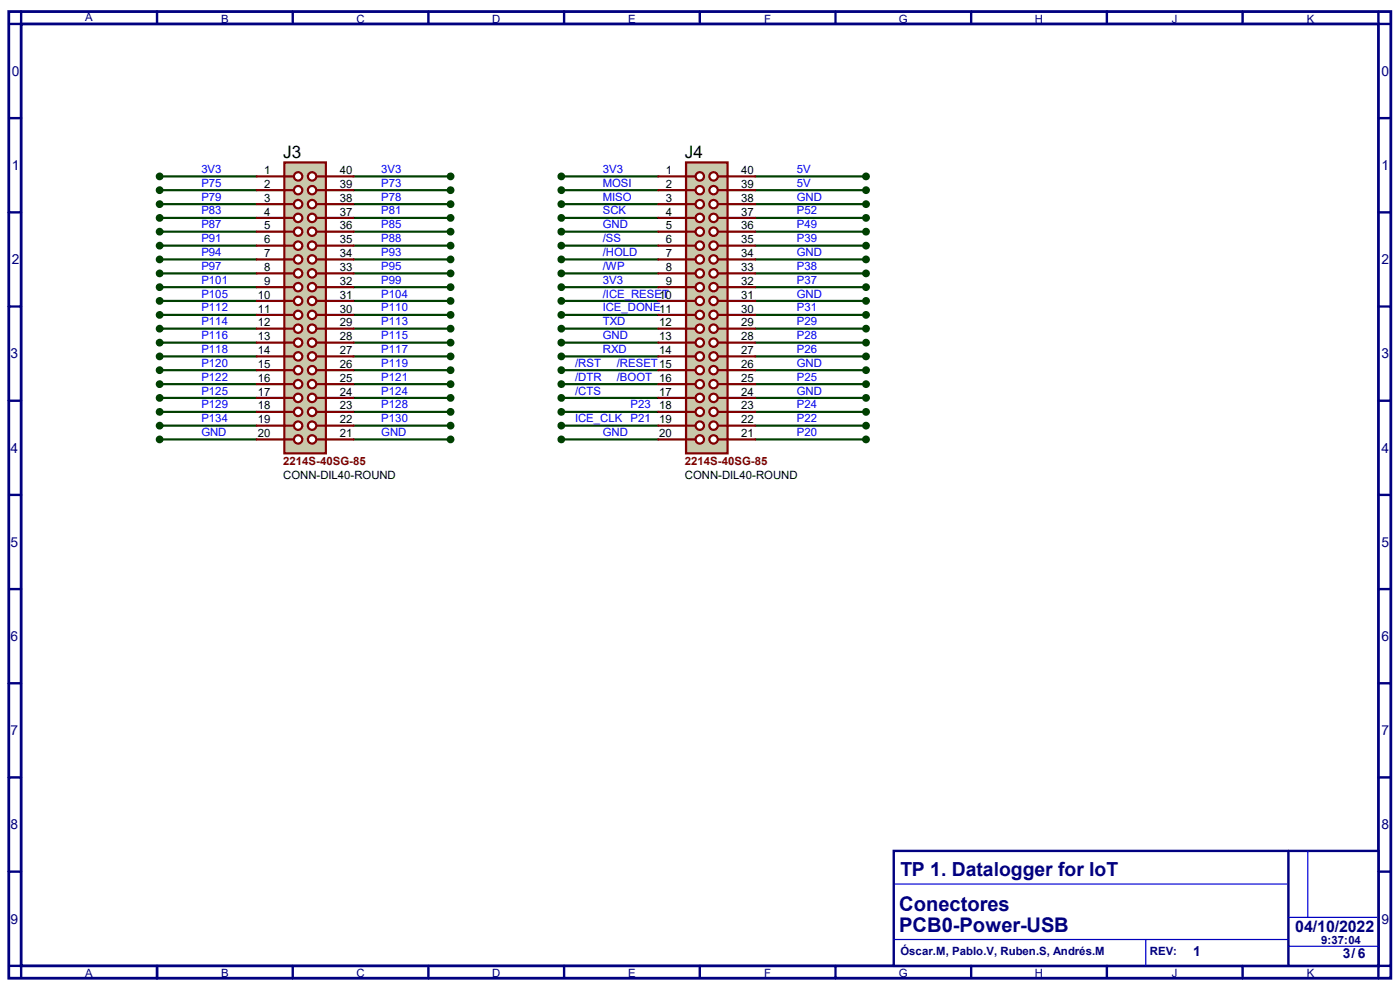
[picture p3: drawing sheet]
<svg xmlns="http://www.w3.org/2000/svg" width="297mm" height="210mm" viewBox="0 0 297 210" stroke-linecap="round" stroke-linejoin="round" font-family="sans-serif">
<path d="M1.9 2.5h293.2v205h-293.2zM4.5 5.1h287.9v199.8h-287.9z" fill="none" stroke="#000080" stroke-width=".59"/>
<path d="M4.5 2.5v2.6h-2.6M33.3 2.5v2.6" fill="none" stroke="#000080" stroke-width=".51"/>
<path d="M189.6 180.5h102.8v24.4h-102.8z" fill="#fff" stroke="#000080" stroke-width=".51"/>
<g fill="none" stroke="#000080" stroke-width=".51">
<path d="M62.1 2.5v2.6M90.9 2.5v2.6M119.7 2.5v2.6M148.5 2.5v2.6M177.2 2.5v2.6M206 2.5v2.6M234.8 2.5v2.6M263.6 2.5v2.6M292.4 2.5v2.6h2.7M1.9 25.1h2.6M292.4 25.1h2.7M1.9 45h2.6"/>
<path d="M292.4 45h2.7M1.9 65h2.6M292.4 65h2.7M1.9 85h2.6M292.4 85h2.7M1.9 105h2.6M292.4 105h2.7M1.9 125h2.6M292.4 125h2.7M1.9 144.9h2.6M292.4 144.9h2.7M1.9 164.9h2.6"/>
<path d="M292.4 164.9h2.7M1.9 184.9h2.6M273.3 180.5v24.4M292.4 184.9h2.7M1.9 204.9h2.6v2.6M33.3 204.9v2.6M62.1 204.9v2.6M90.9 204.9v2.6M119.7 204.9v2.6M148.5 204.9v2.6M177.2 204.9v2.6M206 204.9v2.6"/>
<path d="M234.8 204.9v2.6M263.6 204.9v2.6M295.1 204.9h-2.7v2.6"/>
</g>
<path d="M189.6 199.3h83.7M189.9 187.5h83.1M243.1 199.3v5.6M273.3 194.6h18.8M277.5 180.5v14.1M273.3 200.7h19.1" fill="none" stroke="#0000c0" stroke-width=".25"/>
<g fill="none" stroke="#004000" stroke-width=".47">
<path d="M33.9 37.4h20.5M75 37.4h20.6M119.1 37.4h20.6M160.2 37.4h23.5M33.9 40.3h20.5M33.9 43.3h20.5M33.9 46.2h20.5M33.9 49.1h20.5M33.9 52.1h20.5M33.9 55h20.5M33.9 58h20.5M75 40.3h20.6"/>
<path d="M75 43.3h20.6M75 46.2h20.6M75 49.1h20.6M75 52.1h20.6M75 55h20.6M75 58h20.6M119.1 40.3h20.6M119.1 43.3h20.6M119.1 46.2h20.6M119.1 49.1h20.6M119.1 52.1h20.6M119.1 55h20.6"/>
<path d="M119.1 58h20.6M160.2 40.3h23.5M160.2 43.3h23.5M160.2 46.2h23.5M160.2 49.1h23.5M160.2 52.1h23.5M160.2 55h23.5M160.2 58h23.5M33.9 60.9h20.5M33.9 63.8h20.5M33.9 66.8h20.5M33.9 69.7h20.5"/>
<path d="M33.9 72.7h20.5M33.9 75.6h20.5M33.9 78.5h20.5M75 60.9h20.6M75 63.8h20.6M75 66.8h20.6M75 69.7h20.6M75 72.7h20.6M75 75.6h20.6M75 78.5h20.6M119.1 60.9h20.6M119.1 63.8h20.6"/>
<path d="M119.1 66.8h20.6M119.1 69.7h20.6M119.1 72.7h20.6M119.1 75.6h20.6M119.1 78.5h20.6M160.2 60.9h23.5M160.2 63.8h23.5M160.2 66.8h23.5M160.2 69.7h23.5M160.2 72.7h23.5M160.2 75.6h23.5M160.2 78.5h23.5"/>
<path d="M33.9 81.5h20.5M33.9 84.4h20.5M33.9 87.4h20.5M33.9 90.3h20.5M33.9 93.2h20.5M75 81.5h20.6M75 84.4h20.6M75 87.4h20.6M75 90.3h20.6M75 93.2h20.6M119.1 81.5h20.6M119.1 84.4h20.6"/>
<path d="M119.1 87.4h20.6M119.1 90.3h20.6M119.1 93.2h20.6M160.2 81.5h23.5M160.2 84.4h23.5M160.2 87.4h23.5M160.2 90.3h23.5M160.2 93.2h23.5"/>
</g>
<path d="M60.3 34.5h8.8v61.7h-8.8z" fill="#c8c8aa" stroke="#800000" stroke-width=".47"/>
<path d="M60.3 37.4h2.1" fill="none" stroke="#800000" stroke-width=".47"/>
<circle cx="63.2" cy="37.4" r=".89" fill="#fff" stroke="#800000" stroke-width=".47"/>
<path d="M60.3 40.3h2.1" fill="none" stroke="#800000" stroke-width=".47"/>
<circle cx="63.2" cy="40.3" r=".89" fill="#fff" stroke="#800000" stroke-width=".47"/>
<path d="M60.3 43.3h2.1" fill="none" stroke="#800000" stroke-width=".47"/>
<circle cx="63.2" cy="43.3" r=".89" fill="#fff" stroke="#800000" stroke-width=".47"/>
<path d="M60.3 46.2h2.1" fill="none" stroke="#800000" stroke-width=".47"/>
<circle cx="63.2" cy="46.2" r=".89" fill="#fff" stroke="#800000" stroke-width=".47"/>
<path d="M67.1 37.4h2" fill="none" stroke="#800000" stroke-width=".47"/>
<circle cx="66.2" cy="37.4" r=".89" fill="#fff" stroke="#800000" stroke-width=".47"/>
<path d="M67.1 40.3h2" fill="none" stroke="#800000" stroke-width=".47"/>
<circle cx="66.2" cy="40.3" r=".89" fill="#fff" stroke="#800000" stroke-width=".47"/>
<path d="M67.1 43.3h2" fill="none" stroke="#800000" stroke-width=".47"/>
<circle cx="66.2" cy="43.3" r=".89" fill="#fff" stroke="#800000" stroke-width=".47"/>
<path d="M67.1 46.2h2" fill="none" stroke="#800000" stroke-width=".47"/>
<circle cx="66.2" cy="46.2" r=".89" fill="#fff" stroke="#800000" stroke-width=".47"/>
<path d="M60.3 49.1h2.1" fill="none" stroke="#800000" stroke-width=".47"/>
<circle cx="63.2" cy="49.1" r=".89" fill="#fff" stroke="#800000" stroke-width=".47"/>
<path d="M67.1 49.1h2" fill="none" stroke="#800000" stroke-width=".47"/>
<circle cx="66.2" cy="49.1" r=".89" fill="#fff" stroke="#800000" stroke-width=".47"/>
<path d="M60.3 52.1h2.1" fill="none" stroke="#800000" stroke-width=".47"/>
<circle cx="63.2" cy="52.1" r=".89" fill="#fff" stroke="#800000" stroke-width=".47"/>
<path d="M67.1 52.1h2" fill="none" stroke="#800000" stroke-width=".47"/>
<circle cx="66.2" cy="52.1" r=".89" fill="#fff" stroke="#800000" stroke-width=".47"/>
<path d="M60.3 55h2.1" fill="none" stroke="#800000" stroke-width=".47"/>
<circle cx="63.2" cy="55" r=".89" fill="#fff" stroke="#800000" stroke-width=".47"/>
<path d="M67.1 55h2" fill="none" stroke="#800000" stroke-width=".47"/>
<circle cx="66.2" cy="55" r=".89" fill="#fff" stroke="#800000" stroke-width=".47"/>
<path d="M60.3 58h2.1" fill="none" stroke="#800000" stroke-width=".47"/>
<circle cx="63.2" cy="58" r=".89" fill="#fff" stroke="#800000" stroke-width=".47"/>
<path d="M67.1 58h2" fill="none" stroke="#800000" stroke-width=".47"/>
<circle cx="66.2" cy="58" r=".89" fill="#fff" stroke="#800000" stroke-width=".47"/>
<path d="M60.3 60.9h2.1" fill="none" stroke="#800000" stroke-width=".47"/>
<circle cx="63.2" cy="60.9" r=".89" fill="#fff" stroke="#800000" stroke-width=".47"/>
<path d="M67.1 60.9h2" fill="none" stroke="#800000" stroke-width=".47"/>
<circle cx="66.2" cy="60.9" r=".89" fill="#fff" stroke="#800000" stroke-width=".47"/>
<path d="M60.3 63.8h2.1" fill="none" stroke="#800000" stroke-width=".47"/>
<circle cx="63.2" cy="63.8" r=".89" fill="#fff" stroke="#800000" stroke-width=".47"/>
<path d="M67.1 63.8h2" fill="none" stroke="#800000" stroke-width=".47"/>
<circle cx="66.2" cy="63.8" r=".89" fill="#fff" stroke="#800000" stroke-width=".47"/>
<path d="M60.3 66.8h2.1" fill="none" stroke="#800000" stroke-width=".47"/>
<circle cx="63.2" cy="66.8" r=".89" fill="#fff" stroke="#800000" stroke-width=".47"/>
<path d="M67.1 66.8h2" fill="none" stroke="#800000" stroke-width=".47"/>
<circle cx="66.2" cy="66.8" r=".89" fill="#fff" stroke="#800000" stroke-width=".47"/>
<path d="M60.3 69.7h2.1" fill="none" stroke="#800000" stroke-width=".47"/>
<circle cx="63.2" cy="69.7" r=".89" fill="#fff" stroke="#800000" stroke-width=".47"/>
<path d="M67.1 69.7h2" fill="none" stroke="#800000" stroke-width=".47"/>
<circle cx="66.2" cy="69.7" r=".89" fill="#fff" stroke="#800000" stroke-width=".47"/>
<path d="M60.3 72.7h2.1" fill="none" stroke="#800000" stroke-width=".47"/>
<circle cx="63.2" cy="72.7" r=".89" fill="#fff" stroke="#800000" stroke-width=".47"/>
<path d="M67.1 72.7h2" fill="none" stroke="#800000" stroke-width=".47"/>
<circle cx="66.2" cy="72.7" r=".89" fill="#fff" stroke="#800000" stroke-width=".47"/>
<path d="M60.3 75.6h2.1" fill="none" stroke="#800000" stroke-width=".47"/>
<circle cx="63.2" cy="75.6" r=".89" fill="#fff" stroke="#800000" stroke-width=".47"/>
<path d="M67.1 75.6h2" fill="none" stroke="#800000" stroke-width=".47"/>
<circle cx="66.2" cy="75.6" r=".89" fill="#fff" stroke="#800000" stroke-width=".47"/>
<path d="M60.3 78.5h2.1" fill="none" stroke="#800000" stroke-width=".47"/>
<circle cx="63.2" cy="78.5" r=".89" fill="#fff" stroke="#800000" stroke-width=".47"/>
<path d="M67.1 78.5h2" fill="none" stroke="#800000" stroke-width=".47"/>
<circle cx="66.2" cy="78.5" r=".89" fill="#fff" stroke="#800000" stroke-width=".47"/>
<path d="M60.3 81.5h2.1" fill="none" stroke="#800000" stroke-width=".47"/>
<circle cx="63.2" cy="81.5" r=".89" fill="#fff" stroke="#800000" stroke-width=".47"/>
<path d="M67.1 81.5h2" fill="none" stroke="#800000" stroke-width=".47"/>
<circle cx="66.2" cy="81.5" r=".89" fill="#fff" stroke="#800000" stroke-width=".47"/>
<path d="M60.3 84.4h2.1" fill="none" stroke="#800000" stroke-width=".47"/>
<circle cx="63.2" cy="84.4" r=".89" fill="#fff" stroke="#800000" stroke-width=".47"/>
<path d="M67.1 84.4h2" fill="none" stroke="#800000" stroke-width=".47"/>
<circle cx="66.2" cy="84.4" r=".89" fill="#fff" stroke="#800000" stroke-width=".47"/>
<path d="M60.3 87.4h2.1" fill="none" stroke="#800000" stroke-width=".47"/>
<circle cx="63.2" cy="87.4" r=".89" fill="#fff" stroke="#800000" stroke-width=".47"/>
<path d="M67.1 87.4h2" fill="none" stroke="#800000" stroke-width=".47"/>
<circle cx="66.2" cy="87.4" r=".89" fill="#fff" stroke="#800000" stroke-width=".47"/>
<path d="M60.3 90.3h2.1" fill="none" stroke="#800000" stroke-width=".47"/>
<circle cx="63.2" cy="90.3" r=".89" fill="#fff" stroke="#800000" stroke-width=".47"/>
<path d="M67.1 90.3h2" fill="none" stroke="#800000" stroke-width=".47"/>
<circle cx="66.2" cy="90.3" r=".89" fill="#fff" stroke="#800000" stroke-width=".47"/>
<path d="M60.3 93.2h2.1" fill="none" stroke="#800000" stroke-width=".47"/>
<circle cx="63.2" cy="93.2" r=".89" fill="#fff" stroke="#800000" stroke-width=".47"/>
<path d="M67.1 93.2h2" fill="none" stroke="#800000" stroke-width=".47"/>
<circle cx="66.2" cy="93.2" r=".89" fill="#fff" stroke="#800000" stroke-width=".47"/>
<g fill="none" stroke="#800000" stroke-width=".47">
<path d="M54.4 37.4h5.9M69.1 37.4h5.9M54.4 40.3h5.9M54.4 43.3h5.9M54.4 46.2h5.9M54.4 49.1h5.9M54.4 52.1h5.9M54.4 55h5.9M54.4 58h5.9M69.1 40.3h5.9M69.1 43.3h5.9M69.1 46.2h5.9"/>
<path d="M69.1 49.1h5.9M69.1 52.1h5.9M69.1 55h5.9M69.1 58h5.9M54.4 60.9h5.9M54.4 63.8h5.9M54.4 66.8h5.9M54.4 69.7h5.9M54.4 72.7h5.9M54.4 75.6h5.9M54.4 78.5h5.9M69.1 60.9h5.9"/>
<path d="M69.1 63.8h5.9M69.1 66.8h5.9M69.1 69.7h5.9M69.1 72.7h5.9M69.1 75.6h5.9M69.1 78.5h5.9M54.4 81.5h5.9M54.4 84.4h5.9M54.4 87.4h5.9M54.4 90.3h5.9M54.4 93.2h5.9M69.1 81.5h5.9"/>
<path d="M69.1 84.4h5.9M69.1 87.4h5.9M69.1 90.3h5.9M69.1 93.2h5.9"/>
</g>
<path d="M145.5 34.5h8.8v61.7h-8.8z" fill="#c8c8aa" stroke="#800000" stroke-width=".47"/>
<path d="M145.5 37.4h2.1" fill="none" stroke="#800000" stroke-width=".47"/>
<circle cx="148.5" cy="37.4" r=".89" fill="#fff" stroke="#800000" stroke-width=".47"/>
<path d="M145.5 40.3h2.1" fill="none" stroke="#800000" stroke-width=".47"/>
<circle cx="148.5" cy="40.3" r=".89" fill="#fff" stroke="#800000" stroke-width=".47"/>
<path d="M145.5 43.3h2.1" fill="none" stroke="#800000" stroke-width=".47"/>
<circle cx="148.5" cy="43.3" r=".89" fill="#fff" stroke="#800000" stroke-width=".47"/>
<path d="M145.5 46.2h2.1" fill="none" stroke="#800000" stroke-width=".47"/>
<circle cx="148.5" cy="46.2" r=".89" fill="#fff" stroke="#800000" stroke-width=".47"/>
<path d="M152.3 37.4h2" fill="none" stroke="#800000" stroke-width=".47"/>
<circle cx="151.4" cy="37.4" r=".89" fill="#fff" stroke="#800000" stroke-width=".47"/>
<path d="M152.3 40.3h2" fill="none" stroke="#800000" stroke-width=".47"/>
<circle cx="151.4" cy="40.3" r=".89" fill="#fff" stroke="#800000" stroke-width=".47"/>
<path d="M152.3 43.3h2" fill="none" stroke="#800000" stroke-width=".47"/>
<circle cx="151.4" cy="43.3" r=".89" fill="#fff" stroke="#800000" stroke-width=".47"/>
<path d="M152.3 46.2h2" fill="none" stroke="#800000" stroke-width=".47"/>
<circle cx="151.4" cy="46.2" r=".89" fill="#fff" stroke="#800000" stroke-width=".47"/>
<path d="M145.5 49.1h2.1" fill="none" stroke="#800000" stroke-width=".47"/>
<circle cx="148.5" cy="49.1" r=".89" fill="#fff" stroke="#800000" stroke-width=".47"/>
<path d="M152.3 49.1h2" fill="none" stroke="#800000" stroke-width=".47"/>
<circle cx="151.4" cy="49.1" r=".89" fill="#fff" stroke="#800000" stroke-width=".47"/>
<path d="M145.5 52.1h2.1" fill="none" stroke="#800000" stroke-width=".47"/>
<circle cx="148.5" cy="52.1" r=".89" fill="#fff" stroke="#800000" stroke-width=".47"/>
<path d="M152.3 52.1h2" fill="none" stroke="#800000" stroke-width=".47"/>
<circle cx="151.4" cy="52.1" r=".89" fill="#fff" stroke="#800000" stroke-width=".47"/>
<path d="M145.5 55h2.1" fill="none" stroke="#800000" stroke-width=".47"/>
<circle cx="148.5" cy="55" r=".89" fill="#fff" stroke="#800000" stroke-width=".47"/>
<path d="M152.3 55h2" fill="none" stroke="#800000" stroke-width=".47"/>
<circle cx="151.4" cy="55" r=".89" fill="#fff" stroke="#800000" stroke-width=".47"/>
<path d="M145.5 58h2.1" fill="none" stroke="#800000" stroke-width=".47"/>
<circle cx="148.5" cy="58" r=".89" fill="#fff" stroke="#800000" stroke-width=".47"/>
<path d="M152.3 58h2" fill="none" stroke="#800000" stroke-width=".47"/>
<circle cx="151.4" cy="58" r=".89" fill="#fff" stroke="#800000" stroke-width=".47"/>
<path d="M145.5 60.9h2.1" fill="none" stroke="#800000" stroke-width=".47"/>
<circle cx="148.5" cy="60.9" r=".89" fill="#fff" stroke="#800000" stroke-width=".47"/>
<path d="M152.3 60.9h2" fill="none" stroke="#800000" stroke-width=".47"/>
<circle cx="151.4" cy="60.9" r=".89" fill="#fff" stroke="#800000" stroke-width=".47"/>
<path d="M145.5 63.8h2.1" fill="none" stroke="#800000" stroke-width=".47"/>
<circle cx="148.5" cy="63.8" r=".89" fill="#fff" stroke="#800000" stroke-width=".47"/>
<path d="M152.3 63.8h2" fill="none" stroke="#800000" stroke-width=".47"/>
<circle cx="151.4" cy="63.8" r=".89" fill="#fff" stroke="#800000" stroke-width=".47"/>
<path d="M145.5 66.8h2.1" fill="none" stroke="#800000" stroke-width=".47"/>
<circle cx="148.5" cy="66.8" r=".89" fill="#fff" stroke="#800000" stroke-width=".47"/>
<path d="M152.3 66.8h2" fill="none" stroke="#800000" stroke-width=".47"/>
<circle cx="151.4" cy="66.8" r=".89" fill="#fff" stroke="#800000" stroke-width=".47"/>
<path d="M145.5 69.7h2.1" fill="none" stroke="#800000" stroke-width=".47"/>
<circle cx="148.5" cy="69.7" r=".89" fill="#fff" stroke="#800000" stroke-width=".47"/>
<path d="M152.3 69.7h2" fill="none" stroke="#800000" stroke-width=".47"/>
<circle cx="151.4" cy="69.7" r=".89" fill="#fff" stroke="#800000" stroke-width=".47"/>
<path d="M145.5 72.7h2.1" fill="none" stroke="#800000" stroke-width=".47"/>
<circle cx="148.5" cy="72.7" r=".89" fill="#fff" stroke="#800000" stroke-width=".47"/>
<path d="M152.3 72.7h2" fill="none" stroke="#800000" stroke-width=".47"/>
<circle cx="151.4" cy="72.7" r=".89" fill="#fff" stroke="#800000" stroke-width=".47"/>
<path d="M145.5 75.6h2.1" fill="none" stroke="#800000" stroke-width=".47"/>
<circle cx="148.5" cy="75.6" r=".89" fill="#fff" stroke="#800000" stroke-width=".47"/>
<path d="M152.3 75.6h2" fill="none" stroke="#800000" stroke-width=".47"/>
<circle cx="151.4" cy="75.6" r=".89" fill="#fff" stroke="#800000" stroke-width=".47"/>
<path d="M145.5 78.5h2.1" fill="none" stroke="#800000" stroke-width=".47"/>
<circle cx="148.5" cy="78.5" r=".89" fill="#fff" stroke="#800000" stroke-width=".47"/>
<path d="M152.3 78.5h2" fill="none" stroke="#800000" stroke-width=".47"/>
<circle cx="151.4" cy="78.5" r=".89" fill="#fff" stroke="#800000" stroke-width=".47"/>
<path d="M145.5 81.5h2.1" fill="none" stroke="#800000" stroke-width=".47"/>
<circle cx="148.5" cy="81.5" r=".89" fill="#fff" stroke="#800000" stroke-width=".47"/>
<path d="M152.3 81.5h2" fill="none" stroke="#800000" stroke-width=".47"/>
<circle cx="151.4" cy="81.5" r=".89" fill="#fff" stroke="#800000" stroke-width=".47"/>
<path d="M145.5 84.4h2.1" fill="none" stroke="#800000" stroke-width=".47"/>
<circle cx="148.5" cy="84.4" r=".89" fill="#fff" stroke="#800000" stroke-width=".47"/>
<path d="M152.3 84.4h2" fill="none" stroke="#800000" stroke-width=".47"/>
<circle cx="151.4" cy="84.4" r=".89" fill="#fff" stroke="#800000" stroke-width=".47"/>
<path d="M145.5 87.4h2.1" fill="none" stroke="#800000" stroke-width=".47"/>
<circle cx="148.5" cy="87.4" r=".89" fill="#fff" stroke="#800000" stroke-width=".47"/>
<path d="M152.3 87.4h2" fill="none" stroke="#800000" stroke-width=".47"/>
<circle cx="151.4" cy="87.4" r=".89" fill="#fff" stroke="#800000" stroke-width=".47"/>
<path d="M145.5 90.3h2.1" fill="none" stroke="#800000" stroke-width=".47"/>
<circle cx="148.5" cy="90.3" r=".89" fill="#fff" stroke="#800000" stroke-width=".47"/>
<path d="M152.3 90.3h2" fill="none" stroke="#800000" stroke-width=".47"/>
<circle cx="151.4" cy="90.3" r=".89" fill="#fff" stroke="#800000" stroke-width=".47"/>
<path d="M145.5 93.2h2.1" fill="none" stroke="#800000" stroke-width=".47"/>
<circle cx="148.5" cy="93.2" r=".89" fill="#fff" stroke="#800000" stroke-width=".47"/>
<path d="M152.3 93.2h2" fill="none" stroke="#800000" stroke-width=".47"/>
<circle cx="151.4" cy="93.2" r=".89" fill="#fff" stroke="#800000" stroke-width=".47"/>
<g fill="none" stroke="#800000" stroke-width=".47">
<path d="M139.7 37.4h5.8M154.3 37.4h5.9M139.7 40.3h5.8M139.7 43.3h5.8M139.7 46.2h5.8M139.7 49.1h5.8M139.7 52.1h5.8M139.7 55h5.8M139.7 58h5.8M154.3 40.3h5.9M154.3 43.3h5.9M154.3 46.2h5.9"/>
<path d="M154.3 49.1h5.9M154.3 52.1h5.9M154.3 55h5.9M154.3 58h5.9M139.7 60.9h5.8M139.7 63.8h5.8M139.7 66.8h5.8M139.7 69.7h5.8M139.7 72.7h5.8M139.7 75.6h5.8M139.7 78.5h5.8M154.3 60.9h5.9"/>
<path d="M154.3 63.8h5.9M154.3 66.8h5.9M154.3 69.7h5.9M154.3 72.7h5.9M154.3 75.6h5.9M154.3 78.5h5.9M139.7 81.5h5.8M139.7 84.4h5.8M139.7 87.4h5.8M139.7 90.3h5.8M139.7 93.2h5.8M154.3 81.5h5.9"/>
<path d="M154.3 84.4h5.9M154.3 87.4h5.9M154.3 90.3h5.9M154.3 93.2h5.9"/>
</g>
<g fill="#004000" stroke="#004000" stroke-width=".47">
<circle cx="33.9" cy="37.4" r=".59"/>
<circle cx="33.9" cy="40.3" r=".59"/>
<circle cx="33.9" cy="43.3" r=".59"/>
<circle cx="33.9" cy="46.2" r=".59"/>
<circle cx="33.9" cy="49.1" r=".59"/>
<circle cx="33.9" cy="52.1" r=".59"/>
<circle cx="33.9" cy="55" r=".59"/>
<circle cx="33.9" cy="58" r=".59"/>
<circle cx="33.9" cy="60.9" r=".59"/>
<circle cx="33.9" cy="63.8" r=".59"/>
<circle cx="33.9" cy="66.8" r=".59"/>
<circle cx="33.9" cy="69.7" r=".59"/>
<circle cx="33.9" cy="72.7" r=".59"/>
<circle cx="33.9" cy="75.6" r=".59"/>
<circle cx="33.9" cy="78.5" r=".59"/>
<circle cx="33.9" cy="81.5" r=".59"/>
<circle cx="33.9" cy="84.4" r=".59"/>
<circle cx="33.9" cy="87.4" r=".59"/>
<circle cx="33.9" cy="90.3" r=".59"/>
<circle cx="33.9" cy="93.2" r=".59"/>
<circle cx="95.6" cy="93.2" r=".59"/>
<circle cx="95.6" cy="90.3" r=".59"/>
<circle cx="95.6" cy="87.4" r=".59"/>
<circle cx="95.6" cy="84.4" r=".59"/>
<circle cx="95.6" cy="81.5" r=".59"/>
<circle cx="95.6" cy="78.5" r=".59"/>
<circle cx="95.6" cy="75.6" r=".59"/>
<circle cx="95.6" cy="72.7" r=".59"/>
<circle cx="95.6" cy="69.7" r=".59"/>
<circle cx="95.6" cy="66.8" r=".59"/>
<circle cx="95.6" cy="63.8" r=".59"/>
<circle cx="95.6" cy="60.9" r=".59"/>
<circle cx="95.6" cy="58" r=".59"/>
<circle cx="95.6" cy="55" r=".59"/>
<circle cx="95.6" cy="52.1" r=".59"/>
<circle cx="95.6" cy="49.1" r=".59"/>
<circle cx="95.6" cy="46.2" r=".59"/>
<circle cx="95.6" cy="43.3" r=".59"/>
<circle cx="95.6" cy="40.3" r=".59"/>
<circle cx="95.6" cy="37.4" r=".59"/>
<circle cx="119.1" cy="37.4" r=".59"/>
<circle cx="119.1" cy="40.3" r=".59"/>
<circle cx="119.1" cy="43.3" r=".59"/>
<circle cx="119.1" cy="46.2" r=".59"/>
<circle cx="119.1" cy="49.1" r=".59"/>
<circle cx="119.1" cy="52.1" r=".59"/>
<circle cx="119.1" cy="55" r=".59"/>
<circle cx="119.1" cy="58" r=".59"/>
<circle cx="119.1" cy="60.9" r=".59"/>
<circle cx="119.1" cy="63.8" r=".59"/>
<circle cx="119.1" cy="66.8" r=".59"/>
<circle cx="119.1" cy="69.7" r=".59"/>
<circle cx="119.1" cy="72.7" r=".59"/>
<circle cx="119.1" cy="75.6" r=".59"/>
<circle cx="119.1" cy="78.5" r=".59"/>
<circle cx="119.1" cy="81.5" r=".59"/>
<circle cx="119.1" cy="84.4" r=".59"/>
<circle cx="119.1" cy="87.4" r=".59"/>
<circle cx="119.1" cy="90.3" r=".59"/>
<circle cx="119.1" cy="93.2" r=".59"/>
<circle cx="183.7" cy="93.2" r=".59"/>
<circle cx="183.7" cy="90.3" r=".59"/>
<circle cx="183.7" cy="87.4" r=".59"/>
<circle cx="183.7" cy="84.4" r=".59"/>
<circle cx="183.7" cy="81.5" r=".59"/>
<circle cx="183.7" cy="78.5" r=".59"/>
<circle cx="183.7" cy="75.6" r=".59"/>
<circle cx="183.7" cy="72.7" r=".59"/>
<circle cx="183.7" cy="69.7" r=".59"/>
<circle cx="183.7" cy="66.8" r=".59"/>
<circle cx="183.7" cy="63.8" r=".59"/>
<circle cx="183.7" cy="60.9" r=".59"/>
<circle cx="183.7" cy="58" r=".59"/>
<circle cx="183.7" cy="55" r=".59"/>
<circle cx="183.7" cy="52.1" r=".59"/>
<circle cx="183.7" cy="49.1" r=".59"/>
<circle cx="183.7" cy="46.2" r=".59"/>
<circle cx="183.7" cy="43.3" r=".59"/>
<circle cx="183.7" cy="40.3" r=".59"/>
<circle cx="183.7" cy="37.4" r=".59"/>
</g>
<g font-size="4.3" fill="#000080">
<text x="190.8" y="197.7">PCB0-Power-USB</text>
<text x="190.8" y="193.3">Conectores</text>
</g>
<text font-size="4.1" fill="#000080" x="191.1" y="185.8">TP 1. Datalogger for IoT</text>
<g font-size="3.6">
<text x="60.1" y="33.5">J3</text>
<text x="145.3" y="33.5">J4</text>
</g>
<text font-size="3.4" fill="#000080" x="274.8" y="197.8">04/10/2022</text>
<g font-size="2.9" fill="#000080">
<text x="2.5" y="16.1">0</text>
<text x="293.1" y="16.1">0</text>
<text x="2.5" y="36.1">1</text>
<text x="293.1" y="36.1">1</text>
<text x="2.5" y="56">2</text>
<text x="293.1" y="56">2</text>
<text x="2.2" y="76">3</text>
<text x="293.1" y="76">3</text>
<text x="2.2" y="96">4</text>
<text x="293.1" y="96">4</text>
<text x="2.2" y="116">5</text>
<text x="293.1" y="116">5</text>
<text x="2.2" y="136">6</text>
<text x="293.1" y="136">6</text>
<text x="2.2" y="156">7</text>
<text x="293.1" y="156">7</text>
<text x="2.2" y="175.9">8</text>
<text x="293.1" y="175.9">8</text>
<text x="2.2" y="195.9">9</text>
<text x="293.1" y="195.9">9</text>
<text x="253.1" y="202.7">1</text>
<text x="284.9" y="203.3">3/ 6</text>
</g>
<g font-size="2.4" fill="#000080">
<text x="18.1" y="4.5">A</text>
<text x="46.9" y="4.8">B</text>
<text x="75.6" y="4.8">C</text>
<text x="104.4" y="4.8">D</text>
<text x="133.3" y="4.8">E</text>
<text x="162.1" y="4.8">F</text>
<text x="190.7" y="4.8">G</text>
<text x="219.5" y="4.8">H</text>
<text x="248.6" y="4.8">J</text>
<text x="277.2" y="4.8">K</text>
<text x="191.1" y="202.6">Óscar.M, Pablo.V, Ruben.S, Andrés.M</text>
<text x="244" y="202.5">REV:</text>
<text x="280.3" y="200.2">9:37:04</text>
<text x="18.1" y="207.2">A</text>
<text x="46.9" y="207.2">B</text>
<text x="75.6" y="207.2">C</text>
<text x="104.4" y="207.2">D</text>
<text x="133.3" y="207.2">E</text>
<text x="162.1" y="207.2">F</text>
<text x="190.7" y="207.2">G</text>
<text x="219.5" y="207.2">H</text>
<text x="248.6" y="207.2">J</text>
<text x="277.2" y="207.2">K</text>
</g>
<g font-size="2.4" fill="#00f">
<text x="42.7" y="36.7">3V3</text>
<text x="42.7" y="39.6">P75</text>
<text x="80.9" y="39.6">P73</text>
<text x="80.9" y="36.7">3V3</text>
<text x="127.9" y="36.7">3V3</text>
<text x="127.9" y="39.6">MOSI</text>
<text x="169" y="39.6">5V</text>
<text x="169" y="36.7">5V</text>
<text x="42.7" y="42.5">P79</text>
<text x="42.7" y="45.5">P83</text>
<text x="80.9" y="45.5">P81</text>
<text x="80.9" y="42.5">P78</text>
<text x="127.9" y="42.5">MISO</text>
<text x="127.9" y="45.5">SCK</text>
<text x="169" y="45.5">P52</text>
<text x="169" y="42.5">GND</text>
<text x="42.7" y="48.4">P87</text>
<text x="42.7" y="51.4">P91</text>
<text x="80.9" y="51.4">P88</text>
<text x="80.9" y="48.4">P85</text>
<text x="127.9" y="48.4">GND</text>
<text x="127.9" y="51.4">/SS</text>
<text x="169" y="51.4">P39</text>
<text x="169" y="48.4">P49</text>
<text x="42.7" y="54.3">P94</text>
<text x="42.7" y="57.2">P97</text>
<text x="80.9" y="57.2">P95</text>
<text x="80.9" y="54.3">P93</text>
<text x="127.9" y="54.3">/HOLD</text>
<text x="127.9" y="57.2">/WP</text>
<text x="169" y="57.2">P38</text>
<text x="169" y="54.3">GND</text>
<text x="42.7" y="60.2">P101</text>
<text x="42.7" y="63.1">P105</text>
<text x="80.9" y="63.1">P104</text>
<text x="80.9" y="60.2">P99</text>
<text x="127.9" y="60.2">3V3</text>
<text x="127.9" y="63.1">/ICE_RESET</text>
<text x="169" y="63.1">GND</text>
<text x="169" y="60.2">P37</text>
<text x="42.7" y="66">P112</text>
<text x="42.7" y="69">P114</text>
<text x="42.7" y="71.9">P116</text>
<text x="80.9" y="71.9">P115</text>
<text x="80.9" y="69">P113</text>
<text x="80.9" y="66">P110</text>
<text x="127.9" y="66">ICE_DONE11</text>
<text x="127.9" y="69">TXD</text>
<text x="127.9" y="71.9">GND</text>
<text x="169" y="71.9">P28</text>
<text x="169" y="69">P29</text>
<text x="169" y="66">P31</text>
<text x="42.7" y="74.8">P118</text>
<text x="42.7" y="77.8">P120</text>
<text x="80.9" y="77.8">P119</text>
<text x="80.9" y="74.8">P117</text>
<text x="122" y="77.8">/RST</text>
<text x="127.9" y="74.8">RXD</text>
<text x="130.9" y="77.8">/RESET15</text>
<text x="169" y="77.8">GND</text>
<text x="169" y="74.8">P26</text>
<text x="42.7" y="80.7">P122</text>
<text x="42.7" y="83.7">P125</text>
<text x="80.9" y="83.7">P124</text>
<text x="80.9" y="80.7">P121</text>
<text x="122" y="80.7">/DTR</text>
<text x="122" y="83.7">/CTS</text>
<text x="130.9" y="80.7">/BOOT 16</text>
<text x="169" y="83.7">GND</text>
<text x="169" y="80.7">P25</text>
<text x="42.7" y="86.6">P129</text>
<text x="42.7" y="89.5">P134</text>
<text x="80.9" y="89.5">P130</text>
<text x="80.9" y="86.6">P128</text>
<text x="122" y="89.5">ICE_CLK</text>
<text x="133.8" y="89.5">P21</text>
<text x="133.8" y="86.6">P23</text>
<text x="169" y="89.5">P22</text>
<text x="169" y="86.6">P24</text>
<text x="42.7" y="92.5">GND</text>
<text x="80.9" y="92.5">GND</text>
<text x="127.9" y="92.5">GND</text>
<text x="169" y="92.5">P20</text>
</g>
<g font-size="2.4">
<text x="56" y="36.9">1</text>
<text x="56" y="39.8">2</text>
<text x="72.1" y="36.9">40</text>
<text x="72.1" y="39.8">39</text>
<text x="141.2" y="36.9">1</text>
<text x="141.2" y="39.8">2</text>
<text x="157.3" y="36.9">40</text>
<text x="157.3" y="39.8">39</text>
<text x="56" y="42.8">3</text>
<text x="56" y="45.7">4</text>
<text x="72.1" y="42.8">38</text>
<text x="72.1" y="45.7">37</text>
<text x="141.2" y="42.8">3</text>
<text x="141.2" y="45.7">4</text>
<text x="157.3" y="42.8">38</text>
<text x="157.3" y="45.7">37</text>
<text x="56" y="48.6">5</text>
<text x="56" y="51.6">6</text>
<text x="72.1" y="48.6">36</text>
<text x="72.1" y="51.6">35</text>
<text x="141.2" y="48.6">5</text>
<text x="141.2" y="51.6">6</text>
<text x="157.3" y="48.6">36</text>
<text x="157.3" y="51.6">35</text>
<text x="56" y="54.5">7</text>
<text x="56" y="57.5">8</text>
<text x="72.1" y="54.5">34</text>
<text x="72.1" y="57.5">33</text>
<text x="141.2" y="54.5">7</text>
<text x="141.2" y="57.5">8</text>
<text x="157.3" y="54.5">34</text>
<text x="157.3" y="57.5">33</text>
<text x="54.7" y="63.3">10</text>
<text x="56" y="60.4">9</text>
<text x="72.1" y="60.4">32</text>
<text x="72.1" y="63.3">31</text>
<text x="139.9" y="63.3">10</text>
<text x="141.2" y="60.4">9</text>
<text x="157.3" y="60.4">32</text>
<text x="157.3" y="63.3">31</text>
<text x="54.7" y="66.3">11</text>
<text x="54.7" y="69.2">12</text>
<text x="72.1" y="66.3">30</text>
<text x="72.1" y="69.2">29</text>
<text x="139.9" y="69.2">12</text>
<text x="157.3" y="66.3">30</text>
<text x="157.3" y="69.2">29</text>
<text x="54.7" y="72.2">13</text>
<text x="54.7" y="75.1">14</text>
<text x="72.1" y="72.2">28</text>
<text x="72.1" y="75.1">27</text>
<text x="139.9" y="72.2">13</text>
<text x="139.9" y="75.1">14</text>
<text x="157.3" y="72.2">28</text>
<text x="157.3" y="75.1">27</text>
<text x="54.7" y="78">15</text>
<text x="54.7" y="81">16</text>
<text x="54.7" y="83.9">17</text>
<text x="72.1" y="78">26</text>
<text x="72.1" y="81">25</text>
<text x="72.1" y="83.9">24</text>
<text x="139.9" y="83.9">17</text>
<text x="157.3" y="78">26</text>
<text x="157.3" y="81">25</text>
<text x="157.3" y="83.9">24</text>
<text x="54.7" y="86.9">18</text>
<text x="54.7" y="89.8">19</text>
<text x="72.1" y="86.9">23</text>
<text x="72.1" y="89.8">22</text>
<text x="139.9" y="86.9">18</text>
<text x="139.9" y="89.8">19</text>
<text x="157.3" y="86.9">23</text>
<text x="157.3" y="89.8">22</text>
<text x="54.7" y="92.7">20</text>
<text x="72.1" y="92.7">21</text>
<text x="139.9" y="92.7">20</text>
<text x="157.3" y="92.7">21</text>
<text x="60.1" y="101.6">CONN-DIL40-ROUND</text>
<text x="145.3" y="101.6">CONN-DIL40-ROUND</text>
</g>
<g font-size="2.4" fill="#800000">
<text x="60.1" y="98.6">2214S-40SG-85</text>
<text x="145.3" y="98.6">2214S-40SG-85</text>
</g>
</svg>
